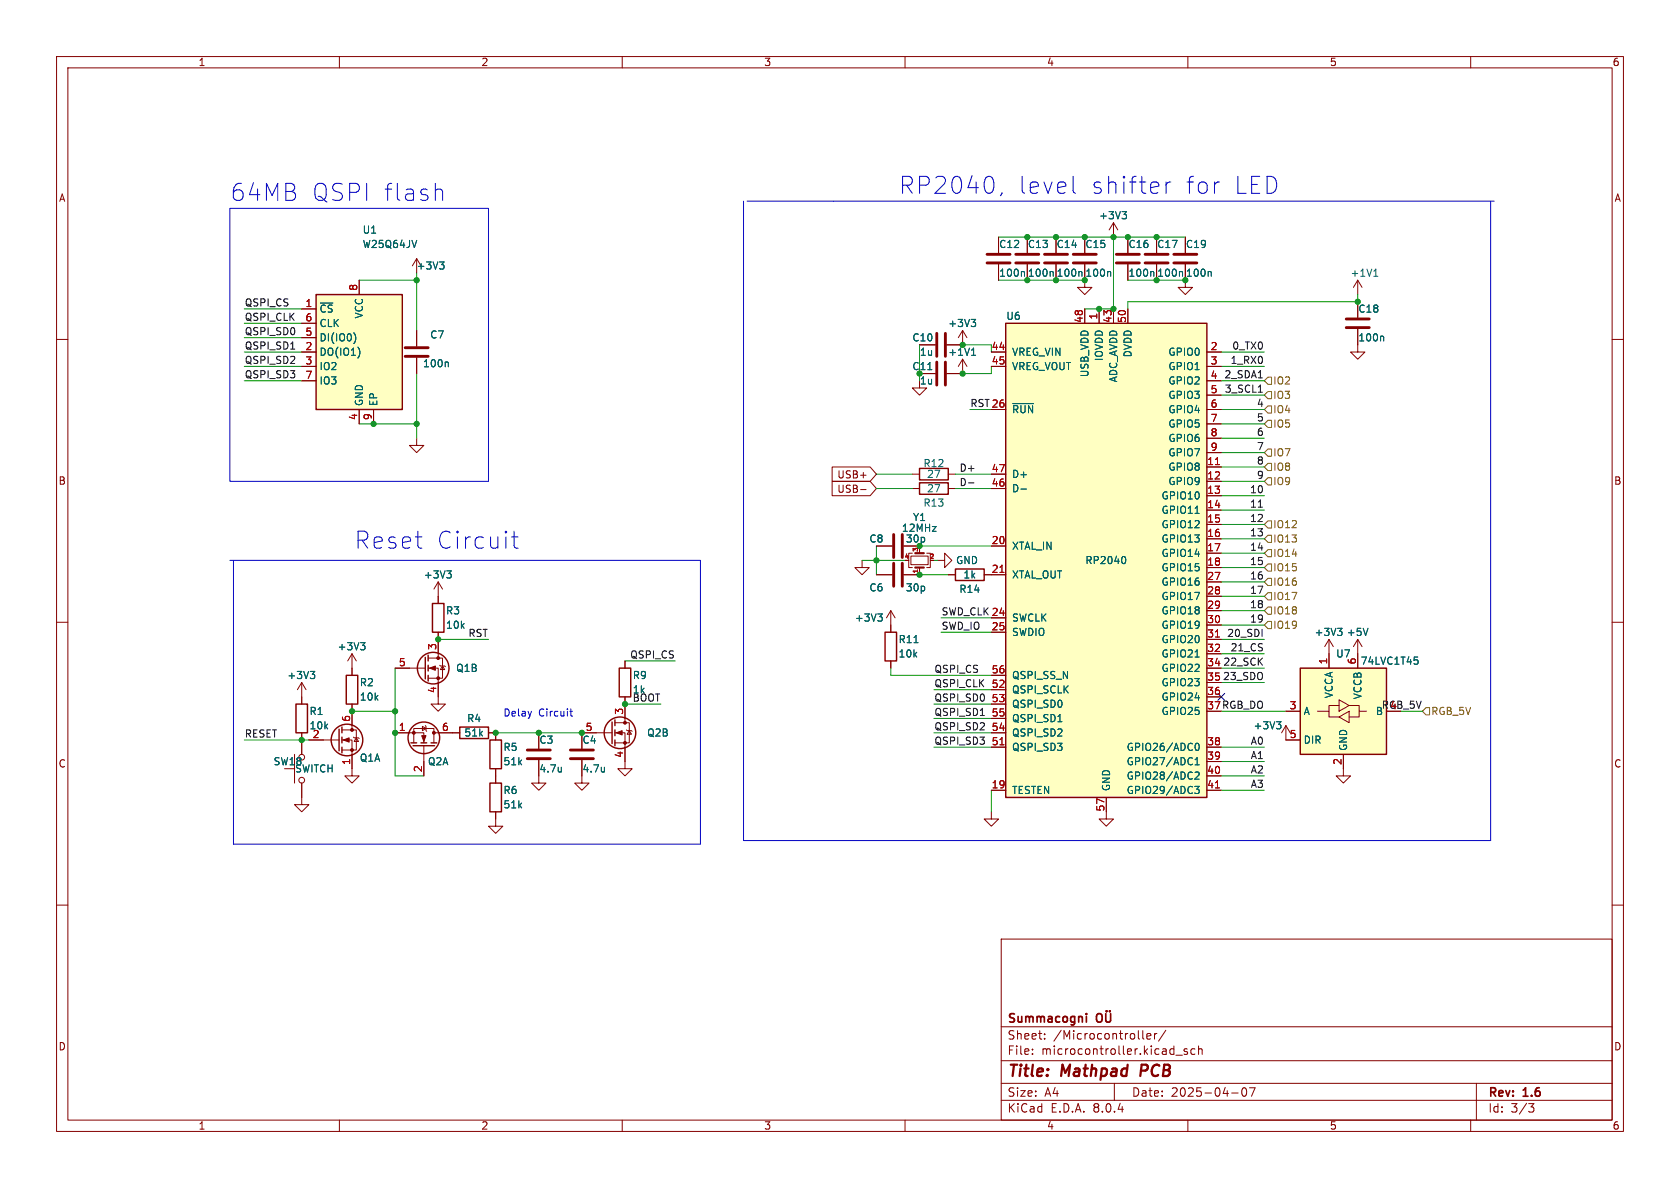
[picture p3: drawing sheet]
<svg xmlns="http://www.w3.org/2000/svg" width="297mm" height="210mm" viewBox="0 0 297 210" stroke-linecap="round" stroke-linejoin="round" font-family="sans-serif">
<g fill="none" stroke="#840000" stroke-width=".18">
<path d="M10 10h277v190h-277zM12 12h273v186h-273zM60 10v2M110 10v2M160 10v2M210 10v2M260 10v2M196.8 39.4l-.7 1.2M196.8 39.4v2.5M196.8 39.4l.8 1.2M10 60h2M191.8 46.7v4.1h1.2l-1.2 1.3-1.3-1.3h1.3"/>
<path d="M191.8 41.9v2.8M209.5 49.5v1.3h1.3l-1.3 1.3-1.2-1.3h1.2M285 60h2M162.6 67.3v1.3h1.2l-1.2 1.3-1.3-1.3h1.3M162.6 66h2.8M162.6 61h2.8M167.4 61h2.8M170.2 63.5v2.5h-2.8M170.2 63.5l-.8 1.3M170.2 63.5l.7 1.3M154.9 96.5h2.8M161 98.3h3.1v1.5h-3.1z"/>
<path d="M161.3 97.8h-.6v2.5h.6M161.3 86.4h1.3M161.3 83.8h1.3M162.6 96.5v1.3M163.8 97.8h.7v2.5h-.7M167.6 86.4h1.3M167.6 83.8h1.3M10 110h2M162.6 100.3v1.3M240 113l-.7 1.3M240 113v2.6M240 113l.8 1.3"/>
<path d="M285 110h2M237.5 135.9v1.3h1.3l-1.3 1.2-1.3-1.2h1.3M10 160h2M285 160h2M177 166h108v32h-108zM60 198v2M110 198v2M160 198v2M177 194.5h108M177 191.5h108M177 187.5h108M177 181.5h108"/>
<path d="M182.5 186.3v.1M182.5 185.5v.1M184.7 183.6v.1M184.7 182.8v.1M197 191.5v3M202 182.2v1.3l.2 .2M202.7 183.2l.8-.1-.1-.3-.4-.1-.3 .2 .1 .7h.6M204.1 182.7v1M204.5 182.7l-.3 .1-.1 .2M206.1 182.1l-1.3 2M207.9 186.5h1.1M209.9 185.5l-.4-.1-.2 .2 .1 .2 .5 .2v.3h-.6"/>
<path d="M210 198v2M211.2 185.5l-.4-.1-.3 .3v.4l.2 .2h.5M211.9 185.5l.2-.1 .4 .1v.9M211.9 184.9v1.5M217.7 193.2h1.2M219.7 192.4l.2-.1a.81 .81 0 0 1 .6 .6 .81 .81 0 0 1-.3 .8l-.2 .1a.81 .81 0 0 1-.3-1.4zM220.9 192.3h1l-.7 1.5M260 198v2M261 191.5v6.5M270.2 195.1h1l-.5 .6 .4 .1 .1 .5-.3 .3h-.4"/>
</g>
<path d="M201.8 188.2l-.2 2" fill="none" stroke="#840000" stroke-width=".4"/>
<path d="M192.1 179.2v.1M192.1 179.7v1M193.9 179.4a.5 .5 0 0 1 .6-.2 .5 .5 0 0 1 .3 .5v.5a.5 .5 0 0 1-.5 .5 .5 .5 0 0 1-.5-.5zM195.5 179.2v1.2l.3 .3 .4-.1 .1-.2v-1.2M195.6 178.7v.1M196.2 178.7v.1" fill="none" stroke="#840000" stroke-width=".3"/>
<path d="M165.6 58.9v4.1M167.1 58.9v4.1M189.7 46.5h4.1M189.7 45h4.1M165.6 64v4.1M167.1 64v4.1M158 94.5v4.1M159.5 94.5v4.1" fill="none" stroke="#840000" stroke-width=".51"/>
<path d="M198.4 37.4h.7l-.4 .5M198.9 37.9l.2 .2v.3l-.2 .3M196.2 48l.2 .2v.6M164 65.3h.7M171.8 62.8h.7M171.9 61.8l.2-.3v1.3M241.8 111.1l-.4 1.2" fill="none" stroke="#006464" stroke-width=".18"/>
<path d="M162.6 85.3h5v2.1h-5zM162.6 82.8h5v2h-5z" fill="none" stroke="#840000" stroke-width=".25"/>
<path d="M161.8 97.8h1.5M161.8 100.3h1.5" fill="none" stroke="#840000" stroke-width=".38"/>
<path d="M177.8 57.2h35.6v83.8h-35.6z" fill="#ffffc2"/>
<g fill="none" stroke="#840000" stroke-width=".25">
<path d="M177.8 57.2h35.6v83.8h-35.6zM61.2 119.4h2v5.1h-2zM76.5 106.7h2v5.1h-2zM109.5 118.1h2v5.1h-2zM156.5 111.8h2v5h-2zM168.9 100.6h5.1v2h-5.1zM59.9 128.9v3.8M60.5 128.5v1M60.5 130.3v1M60.5 132.1v1M108.2 127.6v3.8M108.7 127.3v1"/>
<path d="M108.7 129v1M108.7 130.8v1"/>
<circle cx="61.3" cy="130.8" r="2.79"/>
<circle cx="109.6" cy="129.5" r="2.79"/>
</g>
<g fill="none" stroke="#840000" stroke-width=".18">
<path d="M73.7 45.7l-.8 1.3M73.7 45.7v2.6M73.7 58.4v2.8M73.7 45.7l.7 1.3M170.2 58.4l-.8 1.3M170.2 58.4v2.6M170.2 58.4l.7 1.3M176.5 41.9v2.8M176.5 46.7v2.8M181.6 41.9v2.8M181.6 46.7v2.8M186.7 41.9v2.8"/>
<path d="M186.7 46.7v2.8M191.8 54.6v2.6M194.3 54.6v2.6M196.8 54.6v2.6M199.4 41.9v2.8M199.4 46.7v2.8M199.4 54.6v2.6M204.5 41.9v2.8M204.5 46.7v2.8M209.5 41.9v2.8M209.5 46.7v2.8M73.7 63.2v2.8"/>
<path d="M175.3 62.2h2.5M175.3 72.4h2.5M175.3 64.8h2.5M213.4 62.2h2.5M213.4 72.4h2.5M213.4 64.8h2.5M213.4 67.3h2.5M213.4 69.9h2.5M213.4 74.9h2.5M213.4 77.5h2.5M240 61v1.2h1.3l-1.3 1.3-1.2-1.3h1.2M152.4 99.1v1.2h1.3l-1.3 1.3-1.3-1.3h1.3"/>
<path d="M165.7 99.1h1.3v-1.3l1.3 1.3-1.3 1.2v-1.2M175.3 96.5h2.5M175.3 86.4h2.5M175.3 83.8h2.5M213.4 82.6h2.5M213.4 85.1h2.5M213.4 87.6h2.5M213.4 90.2h2.5M213.4 92.7h2.5M213.4 95.3h2.5M213.4 97.8h2.5M213.4 80h2.5"/>
<path d="M62.2 115.6v3.8M62.2 115.6l-.7 1.2M62.2 115.6l.8 1.2M77.5 102.9v3.8M77.5 111.8v1.2M77.5 102.9l-.8 1.2M77.5 102.9l.7 1.2M110.5 116.8v1.3M154.9 101.6h2.8M157.5 108v3.8M157.5 116.8v1.3M157.5 108l-.8 1.2"/>
<path d="M157.5 108l.7 1.2M159.8 101.6h2.8M167.6 101.6h1.3M174 101.6h3.8M175.3 109.2h2.5M175.3 111.8h2.5M175.3 119.4h2.5M213.4 100.3h2.5M213.4 102.9h2.5M213.4 105.4h2.5M213.4 108h2.5M213.4 110.5h2.5"/>
<path d="M213.4 113h2.5M213.4 115.6h2.5M213.4 118.1h2.5M52.1 133.4v5M53.3 138.4v3.8h1.3l-1.3 1.3-1.2-1.3h1.2M53.3 120.7l-.7 1.2M53.3 120.7v2.5M53.3 130.8v2.6M53.3 120.7l.8 1.2M54.6 130.8h5.3M60.5 130.8h1.7v6.4h1.3l-1.3 1.2-1.2-1.2h1.2M60.5 129h2.5v3.6h-2.5"/>
<path d="M62.2 124.5v4.5M62.5 130.3l.1 .1h.8l.1 .2M63 130.4l.4 .7h-.8zM102.9 134.4v2.8M108.2 129.5h-5.3v2.8M108.7 129.5h1.8v5.1M108.7 127.8h2.6v3.5h-2.6M110.5 123.2v4.6M110.7 129l.2 .2h.7l.2 .1M111.3 129.2l.3 .6h-.7zM175.3 139.7h2.5M175.3 132.1h2.5"/>
<path d="M175.3 121.9h2.5M175.3 124.5h2.5M175.3 129.5h2.5M175.3 127h2.5M213.4 139.7h2.5M213.4 120.7h2.5M213.4 123.2h2.5M213.4 132.1h2.5M213.4 134.6h2.5M213.4 137.2h2.5M195.6 141v3.8h1.2l-1.2 1.3-1.3-1.3h1.3"/>
<circle cx="53.3" cy="137.9" r=".51"/>
<circle cx="53.3" cy="133.9" r=".51"/>
</g>
<path d="M214.9 82.1h.7M176.8 101.2h.7M214.9 112.6h.7M176.8 131.7h.7M214.9 139.3h.7" fill="none" stroke="#a90000" stroke-width=".18"/>
<g fill="none" stroke="#006464" stroke-width=".18">
<path d="M77.7 46.3h.8l-.4 .5M78.3 46.8l.2 .2v.3l-.2 .3M171.7 56.5h.8l-.4 .4M172.2 56.9l.3 .3v.3l-.3 .2M180.9 48l.2 .2v.6M186 48l.2 .2v.6M191.1 48l.2 .2v.6M203.8 48l.2 .2v.6M208.9 48l.2 .2v.6M214 48l.1 .2v.6M79.1 64l.2 .2v.6M179 71.3h3.7"/>
<path d="M180.5 86.5h1M198.7 98.4a.79 .79 0 0 1 0 1.2M211.3 90.7h.7M54.9 118.7h.7l-.4 .5M55.4 119.2l.2 .2v.3l-.2 .3M63.7 113.6h.8l-.4 .5M64.3 114.1l.2 .2v.3l-.2 .3M79 100.9h.8l-.5 .5M79.5 101.4l.3 .2v.3l-.3 .3M155.2 108.5h.8l-.5 .5M155.7 109l.3 .3v.3l-.3 .2M161.6 113.6h.7"/>
<path d="M211.3 116.1h.7M106.9 135.6v.9M106.9 136.3l-.1 .1M187 127.6h.7M211.2 139h.8l-.4 .5 .3 .1v.6l-.1 .1-.6-.1M211.3 136.6l.5-.1 .2 .3-.8 .9h.8M211.3 135.2h.7M211.3 134.3l.3-.4v1.3M211.5 131.5l.1-.1a.68 .68 0 0 1 .4 .6 .68 .68 0 0 1-.4 .7 .84 .84 0 0 1-.1-1.2z"/>
</g>
<g fill="none" stroke="#840000" stroke-width=".51">
<path d="M174.5 46.5h4.1M174.5 45h4.1M179.6 46.5h4M179.6 45h4M184.7 46.5h4M184.7 45h4M197.4 46.5h4M197.4 45h4M202.4 46.5h4.1M202.4 45h4.1M207.5 46.5h4.1M207.5 45h4.1"/>
<path d="M71.6 63h4.1M71.6 61.5h4.1M158 99.6v4M159.5 99.6v4M100.8 134.1h4.1M100.8 132.6h4.1"/>
</g>
<g fill="#840000" stroke="#840000" stroke-width=".18">
<path d="M109 129.5l1-.3v.7z"/>
<path d="M60.7 130.8l1-.4v.8z"/>
<circle cx="110.5" cy="131.3" r=".25"/>
<circle cx="110.5" cy="127.8" r=".25"/>
<circle cx="62.2" cy="132.6" r=".25"/>
<circle cx="62.2" cy="129" r=".25"/>
</g>
<path d="M55.9 52.1h15.2v20.3h-15.2z" fill="#ffffc2"/>
<g fill="none" stroke="#840000" stroke-width=".25">
<path d="M55.9 52.1h15.2v20.3h-15.2zM75.2 116.2v3.8M75.7 115.8v1M75.7 117.6v1M75.7 119.4v1M52.3 124.5h2.1v5h-2.1zM72.6 131.3h1.1M73 131.8h3.8M74.4 131.3h1M76.2 131.3h1M81.3 128.5h5.1v2.1h-5.1zM86.6 138.4h2v5.1h-2z"/>
<circle cx="76.6" cy="118.1" r="2.79"/>
<circle cx="74.9" cy="130.4" r="2.79"/>
</g>
<g fill="none" stroke="#840000" stroke-width=".18">
<path d="M53.3 54.6h2.6M53.3 59.7h2.6M53.3 57.2h2.6M63.5 49.5v2.6M240 49.5l-.7 1.3M240 49.5v2.6M240 53.3v2.8M240 58.2v2.8M240 49.5l.8 1.3M53.3 62.2h2.6M53.3 64.8h2.6M53.3 67.3h2.6"/>
<path d="M63.5 72.4v2.5M66 72.4v2.5M73.7 77.5v1.2h1.2l-1.2 1.3-1.3-1.3h1.3M69.8 118.1h5.4M75.7 118.1h1.8v6.4h1.2l-1.2 1.2-1.3-1.2h1.3M75.7 116.3h2.5v3.6h-2.5M77.5 113v3.3M77.7 117.6l.2 .1h.7l.1 .2M78.2 117.7l.4 .7h-.7zM234.9 113l-.7 1.3M234.9 113v2.6M234.9 113l.8 1.3"/>
<path d="M53.3 123.2v1.3M53.3 129.5v1.3M69.8 129.5h5.1v1.8M73.2 131.3v-2.5h3.5v2.5M74.7 128.4l.6 .4-.6 .4zM74.9 131.8v5.4M75.2 128.3l.1 .1v.8l.1 .1M76.7 129.5h4.6M86.4 129.5h1.2M87.6 137.2v1.2M227.3 128.3l-.7 1.2M227.3 128.3v2.5"/>
<path d="M227.3 128.3l.8 1.2M87.6 143.5v2.6h1.3l-1.3 1.2-1.2-1.2h1.2M175.3 143.5v1.3h1.2l-1.2 1.3-1.3-1.3h1.3"/>
</g>
<path d="M62.6 58.9a1.49 1.49 0 0 1 0 1.8M73.7 42.5l-.4 1.3M242.9 48.8h.7M243 47.9l.2-.3v1.2M244.4 59.4l.2 .2v.7M63.6 61.9v.8M236.5 111.1h.7l-.4 .5M237 111.6l.2 .2v.3l-.2 .2M225.7 127.6h.8l-.5 .5M226.2 128.1l.3 .2v.3l-.3 .2" fill="none" stroke="#006464" stroke-width=".18"/>
<path d="M238 57.9h4.1M238 56.4h4.1" fill="none" stroke="#840000" stroke-width=".51"/>
<g fill="#840000" stroke="#840000" stroke-width=".18">
<path d="M75.9 118.1l1.1-.4v.8z"/>
<path d="M74.5 130h.8l-.4 1.1z"/>
<circle cx="77.5" cy="119.9" r=".25"/>
<circle cx="77.5" cy="116.3" r=".25"/>
<circle cx="73.2" cy="129.5" r=".25"/>
<circle cx="76.7" cy="129.5" r=".25"/>
</g>
<path d="M229.9 118.1h15.2v15.3h-15.2z" fill="#ffffc2"/>
<path d="M229.9 118.1h15.2v15.3h-15.2zM86.6 130.8h2v5.1h-2z" fill="none" stroke="#840000" stroke-width=".25"/>
<g fill="none" stroke="#840000" stroke-width=".18">
<path d="M53.3 54.6h2.6M53.3 59.7h2.6M53.3 57.2h2.6M63.5 49.5v2.6M73.7 58.4v2.8M176.5 41.9v2.8M176.5 46.7v2.8M181.6 41.9v2.8M181.6 46.7v2.8M186.7 41.9v2.8M186.7 46.7v2.8M191.8 41.9v2.8"/>
<path d="M191.8 46.7v2.8M191.8 54.6v2.6M194.3 54.6v2.6M196.8 54.6v2.6M199.4 41.9v2.8M199.4 46.7v2.8M199.4 54.6v2.6M204.5 41.9v2.8M204.5 46.7v2.8M209.5 41.9v2.8M209.5 46.7v2.8M240 53.3v2.8"/>
<path d="M240 58.2v2.8M53.3 62.2h2.6M53.3 64.8h2.6M53.3 67.3h2.6M63.5 72.4v2.5M66 72.4v2.5M73.7 63.2v2.8M162.6 61h2.8M162.6 66h2.8M167.4 61h2.8M167.4 66h2.8M175.3 62.2h2.5"/>
<path d="M175.3 72.4h2.5M175.3 64.8h2.5M213.4 62.2h2.5M213.4 72.4h2.5M213.4 64.8h2.5M213.4 67.3h2.5M213.4 69.9h2.5M213.4 74.9h2.5M213.4 77.5h2.5M147.1 85.1h6.7l1.1 1.3-1.1 1.2h-6.7zM147.1 82.5h6.7l1.1 1.3-1.1 1.3h-6.7zM152.1 86.5h1"/>
<path d="M154.9 96.5h2.8M162.6 96.5v1.3M175.3 96.5h2.5M175.3 86.4h2.5M175.3 83.8h2.5M213.4 82.6h2.5M213.4 85.1h2.5M213.4 87.6h2.5M213.4 90.2h2.5M213.4 92.7h2.5M213.4 95.3h2.5M213.4 97.8h2.5"/>
<path d="M213.4 80h2.5M62.2 118.1v1.3M69.8 118.1h2.6M77.5 105.4v1.3M77.5 111.8v3.8M110.5 116.8v1.3M154.9 101.6h2.8M157.5 110.5v1.3M157.5 116.8v1.3M162.6 100.3v1.3h-2.8M167.6 101.6h1.3M174 101.6h3.8"/>
<path d="M175.3 109.2h2.5M175.3 111.8h2.5M175.3 119.4h2.5M213.4 100.3h2.5M213.4 102.9h2.5M213.4 105.4h2.5M213.4 108h2.5M213.4 110.5h2.5M213.4 113h2.5M213.4 115.6h2.5M213.4 118.1h2.5M234.9 115.6v2.5"/>
<path d="M240 115.6v2.5M53.3 123.2v1.3M53.3 129.5v3.9M53.3 138.4v2.6M54.6 130.8h2.5M62.2 124.5v3.8M62.2 133.4v2.5M69.8 129.5h2.6M74.9 134.6v2.6M77.5 129.5h3.8M77.5 120.7v2.5M86.4 129.5h1.2v1.3"/>
<path d="M87.6 135.9v2.5M95.2 134.4v4h1.3l-1.3 1.3-1.2-1.3h1.2M95.2 129.5v2.8M102.9 134.4v4h1.2l-1.2 1.3-1.3-1.3h1.3M105.4 129.5h-2.5v2.8M110.5 132.1v3.8h1.3l-1.3 1.3-1.3-1.3h1.3M110.5 123.2v3.8M175.3 139.7h2.5M175.3 132.1h2.5M175.3 121.9h2.5M175.3 124.5h2.5M175.3 129.5h2.5"/>
<path d="M175.3 127h2.5M213.4 139.7h2.5M213.4 120.7h2.5M213.4 123.2h2.5M213.4 132.1h2.5M213.4 134.6h2.5M213.4 137.2h2.5M227.3 125.7h2.6M227.3 130.8h2.6M232.9 125.7h2v1h1.8M236.7 124.7h-1.8v1M236.7 123.7l1.8 1-1.8 1z"/>
<path d="M236.7 126.7l1.8-1v2.1zM237.5 133.4v2.5M238.5 124.7h1.8v1h1.3M240.3 125.7v1h-1.8M87.6 143.5v1.3M195.6 141v2.5"/>
</g>
<g fill="none" stroke="#006464" stroke-width=".18">
<path d="M198.4 37.4h.7l-.4 .5M198.9 37.9l.2 .2v.3l-.2 .3M62.6 58.9a1.49 1.49 0 0 1 0 1.8M73.7 42.5l-.4 1.3M77.7 46.3h.8l-.4 .5M78.3 46.8l.2 .2v.3l-.2 .3M171.7 56.5h.8l-.4 .4M172.2 56.9l.3 .3v.3l-.3 .2M180.9 48l.2 .2v.6M186 48l.2 .2v.6M191.1 48l.2 .2v.6M196.2 48l.2 .2v.6"/>
<path d="M203.8 48l.2 .2v.6M208.9 48l.2 .2v.6M214 48l.1 .2v.6M244.4 59.4l.2 .2v.7M63.6 61.9v.8M79.1 64l.2 .2v.6M164 65.3h.7M171.8 62.8h.7M171.9 61.8l.2-.3v1.3M179 71.3h3.7M180.5 86.5h1M198.7 98.4a.79 .79 0 0 1 0 1.2"/>
<path d="M211.3 90.7h.7M54.9 118.7h.7l-.4 .5M55.4 119.2l.2 .2v.3l-.2 .3M63.7 113.6h.8l-.4 .5M64.3 114.1l.2 .2v.3l-.2 .3M79 100.9h.8l-.5 .5M79.5 101.4l.3 .2v.3l-.3 .3M155.2 108.5h.8l-.5 .5M155.7 109l.3 .3v.3l-.3 .2M161.6 113.6h.7M211.3 116.1h.7M236.5 111.1h.7l-.4 .5"/>
<path d="M237 111.6l.2 .2v.3l-.2 .2M241.8 111.1l-.4 1.2M250 116.1h.6M250.2 116.6h.3l.2 .3-.1 .5h-.4M99.2 135.6v.9M99.2 136.3v.1M106.9 135.6v.9M106.9 136.3l-.1 .1M187 127.6h.7M211.2 139h.8l-.4 .5 .3 .1v.6l-.1 .1-.6-.1M211.3 136.6l.5-.1 .2 .3-.8 .9h.8M211.3 135.2h.7"/>
<path d="M211.3 134.3l.3-.4v1.3M211.5 131.5l.1-.1a.68 .68 0 0 1 .4 .6 .68 .68 0 0 1-.4 .7 .84 .84 0 0 1-.1-1.2zM225.7 127.6h.8l-.5 .5M226.2 128.1l.3 .2v.3l-.3 .2"/>
</g>
<path d="M93.2 134.1h4.1M93.2 132.6h4.1" fill="none" stroke="#840000" stroke-width=".51"/>
<g fill="none" stroke="#725600" stroke-width=".18">
<path d="M224.2 74.3h.6v1.3h-.6l-.7-.7zM224.2 79.4h.6v1.2h-.6l-.7-.6zM224.2 71.8h.6v1.2h-.6l-.7-.6zM224.2 69.2h.6v1.3h-.6l-.7-.6zM224.2 66.7h.6v1.2h-.6l-.7-.6zM224.2 97.2h.6v1.2h-.6l-.7-.6zM224.2 94.6h.6v1.3h-.6l-.7-.6zM224.2 99.7h.6v1.3h-.6l-.7-.7zM224.2 81.9h.6v1.3h-.6l-.7-.6zM224.2 84.5h.6v1.2h-.6l-.7-.6zM224.2 92.1h.6v1.2h-.6l-.7-.6zM224.2 102.2h.6v1.3h-.6l-.7-.6z"/>
<path d="M224.2 104.8h.6v1.2h-.6l-.7-.6zM224.2 107.3h.6v1.3h-.6l-.7-.6zM224.2 109.9h.6v1.2h-.6l-.7-.6zM252.1 125.1h.6v1.3h-.6l-.6-.7z"/>
</g>
<path d="M51.4 61.7h.7M222.5 69.3h.7M171.2 85.4h1M222.5 89.7h.7M173.3 126.5h.7" fill="none" stroke="#0f0f0f" stroke-width=".18"/>
<g fill="none" stroke="#0000c2" stroke-width=".18">
<path d="M40.6 36.8h45.8v48.3h-45.8zM77.4 33.4h.4l.3 .2 .1 .2v1.6M131.4 35.6v113h132.1v-113M132.1 35.6h132.1M177.1 34l-.2 .6M189.7 31.2v2.5l.2 .3 .2 .2M206.1 32.2v2M207 32.2a.77 .77 0 0 0-.9 .5M215.3 32.2h.3M40.6 99.1h83.2v50.1h-82.5v-50.1M90.4 94.9h1.2M90.9 93.9v2.6l.1 .3 .6 .1"/>
<path d="M100.7 125.7h.5M100.9 125.3v1.1l.3 .2"/>
</g>
<g fill="none" stroke="#009600" stroke-width=".18">
<path d="M43.2 59.7h10.1M43.2 54.6h10.1M43.2 57.2h10.1M63.5 49.5h10.2M73.7 48.3v10.1M176.5 49.5h15.3M176.5 41.9h33M196.8 41.9v12.7h-5M199.4 49.5h10.1M240 52.1v1.2h-40.6v1.3M43.2 62.2h10.1M43.2 67.3h10.1"/>
<path d="M43.2 64.8h10.1M63.5 74.9h10.2M73.7 66v11.5M162.6 61v6.3M170.2 61h5.1M171.4 72.4h3.9M175.3 64.8v1.2h-5.1M215.9 72.4h7.6M215.9 77.5h7.6M215.9 74.9h7.6M215.9 69.9h7.6M215.9 62.2h7.6"/>
<path d="M215.9 67.3h7.6M215.9 64.8h7.6M152.4 99.1h7.6M154.9 83.8h6.4M154.9 86.4h6.4M154.9 96.5v5.1M162.6 96.5h12.7M165.1 99.1h.6M168.9 83.8h6.4M168.9 86.4h6.4M215.9 80h7.6M215.9 92.7h7.6"/>
<path d="M215.9 95.3h7.6M215.9 97.8h7.6M215.9 87.6h7.6M215.9 85.1h7.6M215.9 90.2h7.6M215.9 82.6h7.6M69.8 118.1v19.1h5.1M77.5 113h8.9M110.5 116.8h8.9M157.5 118.1v1.3h17.8M162.6 101.6h5M166.4 111.8h8.9"/>
<path d="M166.4 109.2h8.9M215.9 100.3h7.6M215.9 115.6h7.6M215.9 108h7.6M215.9 113h7.6M215.9 110.5h7.6M215.9 118.1h7.6M215.9 102.9h7.6M215.9 105.4h7.6M43.2 130.8h11.4M62.2 125.7h7.6M87.6 129.5h15.3"/>
<path d="M110.5 124.5h6.3M165.1 124.5h10.2M165.1 132.1h10.2M165.1 129.5h10.2M165.1 127h10.2M165.1 121.9h10.2M175.3 139.7v3.8M215.9 132.1h7.6M215.9 134.6h7.6M215.9 125.7h11.4M215.9 137.2h7.6M215.9 120.7h7.6"/>
<path d="M215.9 139.7h7.6M247.6 125.7h3.9"/>
</g>
<path d="M215.3 122.6l1.2 1.2M216.5 122.6l-1.2 1.2" fill="none" stroke="#000084" stroke-width=".18"/>
<path d="M214.9 82.1h.7M176.8 101.2h.7M214.9 112.6h.7M176.8 131.7h.7M214.9 139.3h.7" fill="none" stroke="#a90000" stroke-width=".18"/>
<g fill="#009600" stroke="#009600" stroke-width=".18">
<circle cx="186.7" cy="41.9" r=".46"/>
<circle cx="186.7" cy="49.5" r=".46"/>
<circle cx="191.8" cy="49.5" r=".46"/>
<circle cx="181.6" cy="41.9" r=".46"/>
<circle cx="191.8" cy="41.9" r=".46"/>
<circle cx="204.5" cy="41.9" r=".46"/>
<circle cx="196.8" cy="41.9" r=".46"/>
<circle cx="199.4" cy="41.9" r=".46"/>
<circle cx="204.5" cy="49.5" r=".46"/>
<circle cx="209.5" cy="49.5" r=".46"/>
<circle cx="240" cy="53.3" r=".46"/>
<circle cx="162.6" cy="101.6" r=".46"/>
<circle cx="196.8" cy="54.6" r=".46"/>
<circle cx="154.9" cy="99.1" r=".46"/>
<circle cx="162.6" cy="66" r=".46"/>
<circle cx="181.6" cy="49.5" r=".46"/>
<circle cx="170.2" cy="66" r=".46"/>
<circle cx="170.2" cy="61" r=".46"/>
<circle cx="194.3" cy="54.6" r=".46"/>
<circle cx="73.7" cy="49.5" r=".46"/>
<circle cx="110.5" cy="124.5" r=".46"/>
<circle cx="102.9" cy="129.5" r=".46"/>
<circle cx="95.2" cy="129.5" r=".46"/>
<circle cx="87.6" cy="129.5" r=".46"/>
<circle cx="69.8" cy="125.7" r=".46"/>
<circle cx="66" cy="74.9" r=".46"/>
<circle cx="73.7" cy="74.9" r=".46"/>
<circle cx="77.5" cy="113" r=".46"/>
<circle cx="69.8" cy="129.5" r=".46"/>
<circle cx="62.2" cy="125.7" r=".46"/>
<circle cx="53.3" cy="130.8" r=".46"/>
</g>
<g font-size="4.2" fill="#0000c2">
<text x="40.7" y="35.8">64MB</text>
<text x="55" y="35.8">QSPI flash</text>
<text x="158.7" y="34.5">RP2040,</text>
<text x="179.7" y="34.5">level</text>
<text x="192.5" y="34.5">shifter</text>
<text x="209" y="34.5">for</text>
<text x="217.5" y="34.5">LED</text>
<text x="62.5" y="97.3">Reset</text>
<text x="76.9" y="97.3">Circuit</text>
</g>
<g font-size="2.8" fill="#840000">
<text x="178" y="190.9">Title:</text>
<text x="187.7" y="190.9">Mathpad</text>
<text x="202.5" y="190.9">PCB</text>
</g>
<g font-size="2.1" fill="#840000">
<text x="178" y="184">Sheet:</text>
<text x="178" y="181.2">Summacogni</text>
<text x="186.2" y="184">/Microcontroller/</text>
<text x="178" y="186.7">File:</text>
<text x="184.1" y="186.7">microcontroller.kicad_sch</text>
<text x="178" y="196.9">KiCad</text>
<text x="178" y="194.1">Size:</text>
<text x="184.7" y="194.1">A4</text>
<text x="185.7" y="196.9">E.D.A.</text>
<text x="193.3" y="196.9">8.0.4</text>
<text x="200" y="194.1">Date:</text>
<text x="207" y="194.1">2025-04-07</text>
<text x="263" y="194.3">Rev:</text>
<text x="263" y="196.9">Id:</text>
<text x="267.1" y="196.9">3/3</text>
<text x="269.4" y="194.3">1.6</text>
</g>
<g font-size="1.8" fill="#840000">
<text x="35" y="11.9">1</text>
<text x="85" y="11.9">2</text>
<text x="135" y="11.9">3</text>
<text x="185" y="11.9">4</text>
<text x="235" y="11.9">5</text>
<text x="285" y="11.9">6</text>
<text x="10.3" y="35.9">A</text>
<text x="285.3" y="35.9">A</text>
<text x="10.3" y="85.9">B</text>
<text x="147.9" y="87.3">USB-</text>
<text x="147.9" y="84.8">USB+</text>
<text x="285.3" y="85.9">B</text>
<text x="213.3" y="125.5">37 RGB_DO</text>
<text x="244.2" y="125.4">RGB_5V</text>
<text x="10.3" y="135.9">C</text>
<text x="285.3" y="135.9">C</text>
<text x="10.3" y="185.9">D</text>
<text x="285.3" y="185.9">D</text>
<text x="35" y="199.9">1</text>
<text x="85" y="199.9">2</text>
<text x="135" y="199.9">3</text>
<text x="185" y="199.9">4</text>
<text x="235" y="199.9">5</text>
<text x="285" y="199.9">6</text>
</g>
<g font-size="1.8" fill="#006464">
<text x="64" y="41.5">U1</text>
<text x="194.2" y="39">+3V3</text>
<text x="64" y="44">W25Q64JV</text>
<text x="73.6" y="47.9">+3V3</text>
<text x="176.5" y="44">C12</text>
<text x="181.6" y="44">C13</text>
<text x="186.7" y="44">C14</text>
<text x="191.8" y="44">C15</text>
<text x="199.4" y="44">C16</text>
<text x="204.5" y="44">C17</text>
<text x="209.6" y="44">C19</text>
<text x="176.5" y="49.1">100n</text>
<text x="181.6" y="49.1">100n</text>
<text x="186.7" y="49.1">100n</text>
<text x="191.8" y="49.1">100n</text>
<text x="199.4" y="49.1">100n</text>
<text x="204.5" y="49.1">100n</text>
<text x="209.6" y="49.1">100n</text>
<text x="238.7" y="49.1">+1V1</text>
<text x="56.4" y="55.5">~{CS}</text>
<text x="56.4" y="58">CLK</text>
<text x="64.4" y="56.4" transform="rotate(-90 64.4 56.4)">VCC</text>
<text x="167.5" y="58">+3V3</text>
<text x="177.8" y="56.7">U6</text>
<text x="240" y="55.5">C18</text>
<text x="56.4" y="63.1">DO(IO1)</text>
<text x="56.4" y="65.6">IO2</text>
<text x="56.4" y="60.6">DI(IO0)</text>
<text x="74.7" y="65.1">100n</text>
<text x="76" y="60">C7</text>
<text x="161.2" y="65.6">C11</text>
<text x="161.2" y="60.6">C10</text>
<text x="162.5" y="63.1">1u</text>
<text x="167.5" y="63.1">+1V1</text>
<text x="178.8" y="63.1">VREG_VIN</text>
<text x="178.8" y="65.6">VREG_VOUT</text>
<text x="195.2" y="63.9" transform="rotate(-90 195.2 63.9)">IOVDD</text>
<text x="200.3" y="63.3" transform="rotate(-90 200.3 63.3)">DVDD</text>
<text x="206.5" y="63.1">GPIO0</text>
<text x="206.5" y="65.6">GPIO1</text>
<text x="240" y="60.6">100n</text>
<text x="56.4" y="68.2">IO3</text>
<text x="64.4" y="71.9" transform="rotate(-90 64.4 71.9)">GND</text>
<text x="66.9" y="71.9" transform="rotate(-90 66.9 71.9)">EP</text>
<text x="162.5" y="68.2">1u</text>
<text x="192.6" y="66.8" transform="rotate(-90 192.6 66.8)">USB_VDD</text>
<text x="197.7" y="67.7" transform="rotate(-90 197.7 67.7)">ADC_AVDD</text>
<text x="206.5" y="68.2">GPIO2</text>
<text x="206.5" y="70.7">GPIO3</text>
<text x="178.8" y="73.3">~{RUN}</text>
<text x="206.5" y="73.3">GPIO4</text>
<text x="206.5" y="75.8">GPIO5</text>
<text x="163.2" y="82.8">R12</text>
<text x="206.5" y="83.4">GPIO8</text>
<text x="206.5" y="78.3">GPIO6</text>
<text x="206.5" y="80.9">GPIO7</text>
<text x="163.2" y="89.8">R13</text>
<text x="163.8" y="87.2">27</text>
<text x="163.8" y="84.7">27</text>
<text x="178.8" y="87.2">D-</text>
<text x="178.8" y="84.7">D+</text>
<text x="205.2" y="88.5">GPIO10</text>
<text x="206.5" y="86">GPIO9</text>
<text x="159.3" y="94.2">12MHz</text>
<text x="161.3" y="92.3">Y1</text>
<text x="205.2" y="91">GPIO11</text>
<text x="205.2" y="93.6">GPIO12</text>
<text x="153.6" y="96.1">C8</text>
<text x="168.9" y="99.9">GND</text>
<text x="178.8" y="97.4">XTAL_IN</text>
<text x="191.8" y="99.9">RP2040</text>
<text x="205.2" y="96.1">GPIO13</text>
<text x="205.2" y="98.7">GPIO14</text>
<text x="205.2" y="101.2">GPIO15</text>
<text x="74.8" y="102.5">+3V3</text>
<text x="153.6" y="104.7">C6</text>
<text x="160" y="104.7">30p</text>
<text x="169.5" y="105">R14</text>
<text x="170.2" y="102.5">1k</text>
<text x="178.8" y="102.5">XTAL_OUT</text>
<text x="205.2" y="103.7">GPIO16</text>
<text x="205.2" y="106.3">GPIO17</text>
<text x="78.7" y="108.8">R3</text>
<text x="78.7" y="111.4">10k</text>
<text x="151" y="110.1">+3V3</text>
<text x="158.8" y="113.9">R11</text>
<text x="178.8" y="110.1">SWCLK</text>
<text x="178.8" y="112.6">SWDIO</text>
<text x="205.2" y="108.8">GPIO18</text>
<text x="205.2" y="111.4">GPIO19</text>
<text x="205.2" y="113.9">GPIO20</text>
<text x="232.3" y="112.6">+3V3</text>
<text x="238" y="112.6">+5V</text>
<text x="59.6" y="115.2">+3V3</text>
<text x="80.5" y="119">Q1B</text>
<text x="158.8" y="116.4">10k</text>
<text x="205.2" y="116.4">GPIO21</text>
<text x="205.2" y="119">GPIO22</text>
<text x="236.1" y="116.4">U7</text>
<text x="240.4" y="117.7">74LVC1T45</text>
<text x="50.7" y="120.2">+3V3</text>
<text x="63.5" y="121.5">R2</text>
<text x="63.5" y="124.1">10k</text>
<text x="111.8" y="120.2">R9</text>
<text x="111.8" y="122.8">1k</text>
<text x="178.8" y="122.8">QSPI_SCLK</text>
<text x="178.8" y="125.3">QSPI_SD0</text>
<text x="178.8" y="120.2">QSPI_SS_N</text>
<text x="205.2" y="121.5">GPIO23</text>
<text x="205.2" y="124.1">GPIO24</text>
<text x="235.8" y="123.5" transform="rotate(-90 235.8 123.5)">VCCA</text>
<text x="240.9" y="123.7" transform="rotate(-90 240.9 123.7)">VCCB</text>
<text x="54.6" y="126.6">R1</text>
<text x="54.6" y="129.1">10k</text>
<text x="55.2" y="130.6">2</text>
<text x="82" y="130.4">51k</text>
<text x="82.5" y="127.9">R4</text>
<text x="95.3" y="131.7">C3</text>
<text x="102.9" y="131.7">C4</text>
<text x="114.3" y="130.4">Q2B</text>
<text x="178.8" y="130.4">QSPI_SD2</text>
<text x="178.8" y="127.9">QSPI_SD1</text>
<text x="205.2" y="126.6">GPIO25</text>
<text x="221.5" y="129.1">+3V3</text>
<text x="230.4" y="126.6">A</text>
<text x="230.4" y="131.7">DIR</text>
<text x="243.1" y="126.6">B</text>
<text x="48.3" y="135.5">SW18</text>
<text x="52.1" y="136.8">SWITCH</text>
<text x="63.5" y="134.8">Q1A</text>
<text x="75.6" y="135.5">Q2A</text>
<text x="88.9" y="132.9">R5</text>
<text x="88.9" y="135.5">51k</text>
<text x="95.3" y="136.8">4.7u</text>
<text x="102.9" y="136.8">4.7u</text>
<text x="178.8" y="132.9">QSPI_SD3</text>
<text x="199.1" y="132.9">GPIO26/ADC0</text>
<text x="199.1" y="135.5">GPIO27/ADC1</text>
<text x="238.4" y="132.8" transform="rotate(-90 238.4 132.8)">GND</text>
<text x="88.9" y="140.6">R6</text>
<text x="88.9" y="143.1">51k</text>
<text x="178.8" y="140.6">TESTEN</text>
<text x="196.4" y="140" transform="rotate(-90 196.4 140)">GND</text>
<text x="199.1" y="138">GPIO28/ADC2</text>
<text x="199.1" y="140.6">GPIO29/ADC3</text>
</g>
<g font-size="1.8" fill="#a90000">
<text x="63.2" y="51.5" transform="rotate(-90 63.2 51.5)">8</text>
<text x="53.9" y="54.4">1</text>
<text x="53.9" y="59.4">5</text>
<text x="53.9" y="56.9">6</text>
<text x="191.5" y="57.2" transform="rotate(-90 191.5 57.2)">48</text>
<text x="194.1" y="56.6" transform="rotate(-90 194.1 56.6)">1</text>
<text x="196.6" y="57.2" transform="rotate(-90 196.6 57.2)">43</text>
<text x="199.1" y="57.2" transform="rotate(-90 199.1 57.2)">50</text>
<text x="53.9" y="62">2</text>
<text x="53.9" y="64.5">3</text>
<text x="175.2" y="62">44</text>
<text x="175.2" y="64.5">45</text>
<text x="213.9" y="62">2</text>
<text x="213.9" y="64.5">3</text>
<text x="53.9" y="67.1">7</text>
<text x="213.9" y="67.1">4</text>
<text x="213.9" y="69.6">5</text>
<text x="63.2" y="74.4" transform="rotate(-90 63.2 74.4)">4</text>
<text x="65.8" y="74.4" transform="rotate(-90 65.8 74.4)">9</text>
<text x="175.2" y="72.1">26</text>
<text x="213.9" y="72.1">6</text>
<text x="213.9" y="74.7">7</text>
<text x="213.9" y="77.2">8</text>
<text x="175.2" y="83.6">47</text>
<text x="213.3" y="82.3">11</text>
<text x="213.9" y="79.8">9</text>
<text x="175.2" y="86.1">46</text>
<text x="213.3" y="84.8">12</text>
<text x="213.3" y="87.4">13</text>
<text x="213.3" y="89.9">14</text>
<text x="213.3" y="92.5">15</text>
<text x="213.3" y="95">16</text>
<text x="175.2" y="96.3">20</text>
<text x="175.2" y="101.3">21</text>
<text x="213.3" y="97.5">17</text>
<text x="213.3" y="100.1">18</text>
<text x="213.3" y="102.6">27</text>
<text x="213.3" y="105.2">28</text>
<text x="213.3" y="107.7">29</text>
<text x="175.2" y="111.5">25</text>
<text x="175.2" y="109">24</text>
<text x="213.3" y="110.2">30</text>
<text x="213.3" y="112.8">31</text>
<text x="70.4" y="117.9">5</text>
<text x="77.2" y="115" transform="rotate(-90 77.2 115)">3</text>
<text x="175.2" y="119.1">56</text>
<text x="213.3" y="115.3">32</text>
<text x="213.3" y="117.9">34</text>
<text x="234.7" y="117.5" transform="rotate(-90 234.7 117.5)">1</text>
<text x="239.8" y="117.5" transform="rotate(-90 239.8 117.5)">6</text>
<text x="77.2" y="122.6" transform="rotate(-90 77.2 122.6)">4</text>
<text x="175.2" y="121.7">52</text>
<text x="175.2" y="124.2">53</text>
<text x="213.3" y="120.4">35</text>
<text x="213.3" y="122.9">36</text>
<text x="213.3" y="125.5">37</text>
<text x="227.9" y="125.5">3</text>
<text x="245.7" y="125.5">4</text>
<text x="62" y="127.7" transform="rotate(-90 62 127.7)">6</text>
<text x="70.4" y="129.3">1</text>
<text x="78" y="129.3">6</text>
<text x="103.4" y="129.3">5</text>
<text x="110.2" y="126.4" transform="rotate(-90 110.2 126.4)">3</text>
<text x="175.2" y="131.8">51</text>
<text x="175.2" y="129.3">54</text>
<text x="175.2" y="126.7">55</text>
<text x="213.3" y="131.8">38</text>
<text x="227.9" y="130.6">5</text>
<text x="62" y="135.3" transform="rotate(-90 62 135.3)">1</text>
<text x="74.7" y="136.6" transform="rotate(-90 74.7 136.6)">2</text>
<text x="110.2" y="134.1" transform="rotate(-90 110.2 134.1)">4</text>
<text x="213.3" y="134.4">39</text>
<text x="213.3" y="136.9">40</text>
<text x="237.2" y="135.3" transform="rotate(-90 237.2 135.3)">2</text>
<text x="175.2" y="139.4">19</text>
<text x="195.3" y="143.6" transform="rotate(-90 195.3 143.6)">57</text>
<text x="213.3" y="139.4">41</text>
</g>
<g font-size="1.8" fill="#0f0f0f">
<text x="43.2" y="54.3">QSPI_CS</text>
<text x="43.2" y="56.8">QSPI_CLK</text>
<text x="43.2" y="59.3">QSPI_SD0</text>
<text x="43.2" y="64.4">QSPI_SD2</text>
<text x="43.2" y="61.9">QSPI_SD1</text>
<text x="217.5" y="64.4">1_RX0</text>
<text x="217.8" y="61.9">0_TX0</text>
<text x="43.2" y="67">QSPI_SD3</text>
<text x="216.4" y="67">2_SDA1</text>
<text x="216.4" y="69.5">3_SCL1</text>
<text x="171.4" y="72">RST26</text>
<text x="222.1" y="74.6">5</text>
<text x="222.1" y="77.1">6</text>
<text x="222.1" y="72">4</text>
<text x="169.5" y="83.5">D+</text>
<text x="222.1" y="82.2">8</text>
<text x="222.1" y="79.7">7</text>
<text x="169.5" y="86">D-</text>
<text x="220.9" y="87.3">10</text>
<text x="220.9" y="89.8">11</text>
<text x="222.1" y="84.7">9</text>
<text x="220.9" y="94.9">13</text>
<text x="220.9" y="92.4">12</text>
<text x="220.9" y="100">15</text>
<text x="220.9" y="97.4">14</text>
<text x="220.9" y="102.5">16</text>
<text x="220.9" y="105.1">17</text>
<text x="220.9" y="107.6">18</text>
<text x="82.7" y="112.7">RST</text>
<text x="166.4" y="108.9">SWD_CLK24</text>
<text x="166.4" y="111.4">SWD_IO</text>
<text x="216.8" y="112.7">20_SDI</text>
<text x="220.9" y="110.1">19</text>
<text x="111.3" y="116.5">QSPI_CS</text>
<text x="165.1" y="119">QSPI_CS</text>
<text x="216.2" y="117.8">22_SCK</text>
<text x="217.5" y="115.2">21_CS</text>
<text x="111.7" y="124.1">BOOT</text>
<text x="165.1" y="124.1">QSPI_SD0</text>
<text x="165.1" y="121.6">QSPI_CLK</text>
<text x="216.1" y="120.3">23_SDO</text>
<text x="43.2" y="130.5">RESET</text>
<text x="165.1" y="126.7">QSPI_SD1</text>
<text x="165.1" y="129.2">QSPI_SD2</text>
<text x="165.1" y="131.7">QSPI_SD3</text>
<text x="221" y="131.7">A0</text>
<text x="221" y="136.8">A2</text>
<text x="221" y="134.3">A1</text>
<text x="221" y="139.4">A3</text>
</g>
<g font-size="1.8" fill="#725600">
<text x="225" y="70.7">IO3</text>
<text x="225" y="68.2">IO2</text>
<text x="225" y="75.8">IO5</text>
<text x="225" y="73.3">IO4</text>
<text x="225" y="80.9">IO7</text>
<text x="225" y="83.4">IO8</text>
<text x="225" y="86">IO9</text>
<text x="225" y="93.6">IO12</text>
<text x="225" y="98.7">IO14</text>
<text x="225" y="96.1">IO13</text>
<text x="225" y="101.2">IO15</text>
<text x="225" y="103.7">IO16</text>
<text x="225" y="106.3">IO17</text>
<text x="225" y="108.8">IO18</text>
<text x="225" y="111.4">IO19</text>
<text x="252.9" y="126.6">RGB_5V</text>
</g>
<text font-size="1.8" fill="#009600" x="160" y="96.1">30p</text>
<g font-size="1.8" fill="#0000c2">
<text x="88.9" y="126.8">Delay</text>
<text x="95.2" y="126.8">Circuit</text>
</g>
<g font-size="1.1" fill="#a90000">
<text x="159.8" y="98.8">4</text>
<text x="162.3" y="101.5" transform="rotate(-90 162.3 101.5)">1</text>
<text x="162.3" y="97.7" transform="rotate(-90 162.3 97.7)">3</text>
<text x="164.3" y="98.8">2</text>
</g>
</svg>
